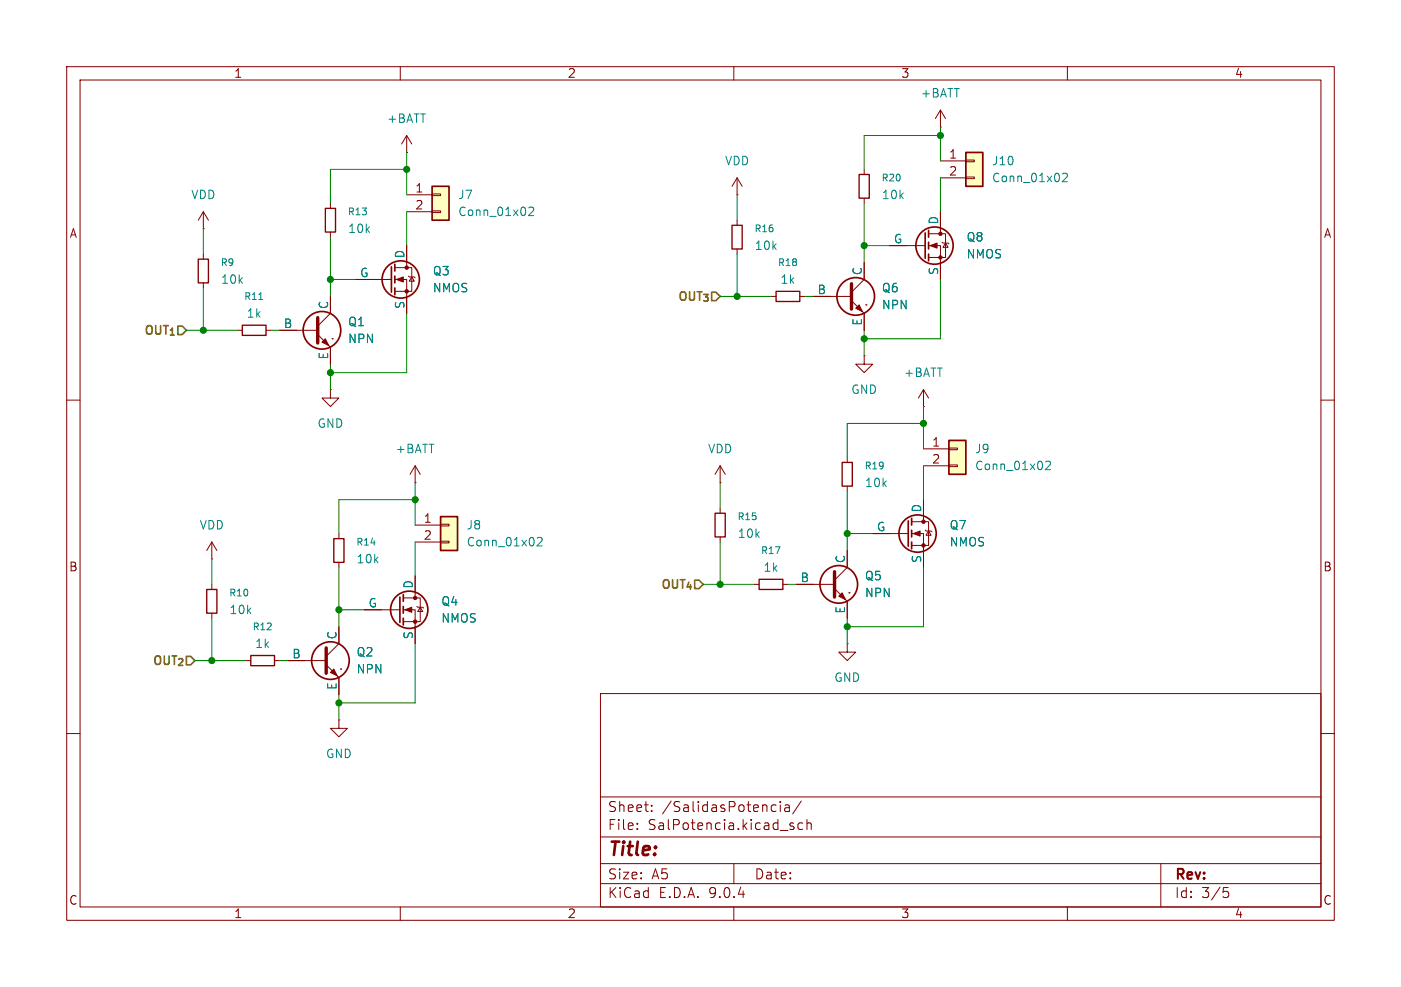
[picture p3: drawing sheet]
<svg xmlns="http://www.w3.org/2000/svg" width="210mm" height="148mm" viewBox="0 0 210 148" stroke-linecap="round" stroke-linejoin="round" font-family="sans-serif">
<g fill="none" stroke="#840000" stroke-width=".15">
<path d="M10 10h190v128h-190zM12 12h186v124h-186zM60 10v2M110 10v2M160 10v2M61 22.9h.1M61 20.3l-.8 1.3M61 20.3l.7 1.3M61 20.3v2.6M133.3 36.8h5.4M139.2 35.1h2.5v3.5h-2.5M139.2 36.8h1.8v5.1"/>
<path d="M141 31.8v3.3M141.2 36.3l.2 .1h.7l.1 .2M141.7 36.4l.4 .7h-.7zM10 60h2M198 60h2M119.4 87.6h5.7M125.1 88.3l1.9 1.9v2.5M127 96.5v1.3h1.3l-1.3 1.3-1.3-1.3h1.3M127 96.5h.1M127 82.6v2.5l-1.9 1.9M127.3 88.9h.1M10 110h2"/>
<path d="M90 104h108v32h-108zM90 119.5h108M198 110h2M60 136v2M90 132.5h108M90 129.5h108M90 125.5h108M95.5 124.2v.2M95.5 123.5v.1M97.7 121.5v.2M97.7 120.8v.1M110 136v2"/>
<path d="M110 129.5v3M115.9 120.7l.4 .1M116.3 121.6l-.4 .1M117 120.2v.1M117 120.7v1M117.7 120.8h.5l.1 .9M118.3 121l-.5 .1a.29 .29 0 0 0-.2 .3 .29 .29 0 0 0 .2 .3l.5-.1M118.6 123.9l.4 .1v.2l-.2 .2h-.3M118.6 123.4l.4 .1M120.1 120.1l-1.3 1.9M120.3 123.5l-.4-.1-.3 .3v.4l.1 .2h.6M121 123.5a.37 .37 0 0 1 .6 .1v.8"/>
<path d="M121 122.9v1.5M160 136v2M174 129.5v6.5M183.4 133.1h.7M183.5 133.7h.4l.3 .2v.4l-.2 .2-.5 .1"/>
</g>
<path d="M125.1 85.7v3.8" fill="none" stroke="#840000" stroke-width=".51"/>
<g fill="none" stroke="#840000" stroke-width=".25">
<path d="M138.7 34.9v3.8M139.2 34.5v1.1M139.2 36.3v1M139.2 38.1v1"/>
<circle cx="140.1" cy="36.8" r="2.79"/>
<circle cx="125.7" cy="87.6" r="2.82"/>
</g>
<g fill="#840000" stroke="#840000" stroke-width=".15">
<path d="M125.7 89.4l.5-.5 .5 1z"/>
<path d="M139.4 36.8l1.1-.4v.8z"/>
<circle cx="141" cy="35.1" r=".25"/>
<circle cx="141" cy="38.6" r=".25"/>
</g>
<path d="M142.2 66h2.6v5.1h-2.6z" fill="#ffffc2"/>
<g fill="none" stroke="#840000" stroke-width=".25">
<path d="M59.2 39.6v1M58.7 40v3.8M59.2 41.4v1M59.2 43.2v1M142.2 66h2.6v5.1h-2.6zM59.9 89.5v3.8M60.5 89.2v1M60.5 90.9v1M60.5 92.7v1"/>
<circle cx="48.3" cy="49.5" r="2.82"/>
<circle cx="60.1" cy="41.9" r="2.79"/>
<circle cx="61.3" cy="91.4" r="2.79"/>
</g>
<g fill="none" stroke="#840000" stroke-width=".15">
<path d="M141 19.1h.1M141 16.5l-.8 1.3M141 16.5l.7 1.3M141 16.5v2.6M30.5 34.3h.1M30.5 31.8l-.8 1.2M30.5 31.8l.7 1.2M30.5 31.8v2.5M30.5 38.1v.8M49.5 30.5v.7M49.5 34.8v.8M61 36.8v3.3"/>
<path d="M129.5 25.4v.8M129.5 29.7v.8M30.5 42.4v.8M35.6 49.5h.7M39.9 49.5h.7M41.9 49.5h5.7M47.6 50.2l1.9 1.9v2.5M49.5 58.4v1.3h1.3l-1.3 1.3-1.2-1.3h1.2M49.5 58.4h.1M49.5 44.5v2.5l-1.9 1.9M49.8 50.8h.1M53.3 41.9h5.4"/>
<path d="M59.2 40.1h2.5v3.6h-2.5M59.2 41.9h1.8v5.1M61.2 41.4l.1 .1h.8l.1 .2M61.7 41.5l.4 .7h-.8zM129.5 53.3v1.3h1.3l-1.3 1.3-1.2-1.3h1.2M129.5 53.3h.1M62.2 72.4h.1M62.2 69.9l-.7 1.2M62.2 69.9l.8 1.2M62.2 69.9v2.5M138.4 67.3h3.8M138.4 69.9h3.8"/>
<path d="M142.2 67.2h1.3v.2h-1.3zM142.2 69.7h1.3v.3h-1.3zM50.8 80v.8M50.8 84.3v.8M54.6 91.4h5.3M60.5 89.7h2.5v3.5h-2.5M60.5 91.4h1.7v5.1M62.2 86.4v3.3M62.5 90.9l.1 .2h.8l.1 .1M63 91.1l.4 .6h-.8z"/>
</g>
<path d="M38.8 44.9h.6M156.7 69.3l.5-.1 .2 .1 .1 .2-.8 .9h.8" fill="none" stroke="#008484" stroke-width=".15"/>
<path d="M29.7 38.9h1.5v3.5h-1.5zM48.8 31.2h1.5v3.6h-1.5zM128.8 26.2h1.5v3.5h-1.5zM36.3 48.8h3.6v1.5h-3.6zM50 80.8h1.6v3.5h-1.6z" fill="none" stroke="#840000" stroke-width=".2"/>
<g fill="#840000" stroke="#840000" stroke-width=".15">
<path d="M60.7 91.4l1-.3v.7z"/>
<path d="M59.4 41.9l1.1-.4v.8z"/>
<path d="M48.3 51.3l.5-.5 .5 1z"/>
<circle cx="62.2" cy="89.7" r=".25"/>
<circle cx="62.2" cy="93.2" r=".25"/>
<circle cx="61" cy="40.1" r=".25"/>
<circle cx="61" cy="43.7" r=".25"/>
</g>
<path d="M47.6 47.6v3.8" fill="none" stroke="#840000" stroke-width=".51"/>
<path d="M64.8 27.9h2.5v5.1h-2.5z" fill="#ffffc2"/>
<path d="M64.8 27.9h2.5v5.1h-2.5z" fill="none" stroke="#840000" stroke-width=".25"/>
<path d="M61 29.2h3.8M61 31.8h3.8M64.8 29.1h1.2v.2h-1.2zM64.8 31.6h1.2v.3h-1.2zM110.5 29.2h.1M110.5 26.7l-.8 1.2M110.5 26.7l.8 1.2M110.5 26.7v2.5M31.7 83.8h.1M31.7 81.3l-.7 1.3M31.7 81.3l.8 1.3M31.7 81.3v2.5" fill="none" stroke="#840000" stroke-width=".15"/>
<path d="M79.3 31.2l.5-.1 .1 .1 .1 .2-.8 .9h.8" fill="none" stroke="#008484" stroke-width=".15"/>
<path d="M66 77.5h2.6v5.1h-2.6z" fill="#ffffc2"/>
<g fill="none" stroke="#840000" stroke-width=".25">
<path d="M66 77.5h2.6v5.1h-2.6zM136.1 78.1v3.8M136.7 77.7v1M136.7 79.5v1M136.7 81.3v1"/>
<circle cx="137.5" cy="80" r="2.79"/>
</g>
<g fill="none" stroke="#840000" stroke-width=".15">
<path d="M110.5 33v.8M110.5 37.3v.8M115.6 44.5h.7M119.9 44.5h.7M138.4 58.4v2.6M138.4 58.4l-.7 1.3M138.4 58.4l.8 1.3M62.2 78.7h3.8M66 78.6h1.3v.3h-1.3zM127 68.6v.7M127 72.9v.8M136.7 78.2h2.5v3.6h-2.5"/>
<path d="M138.4 61h.1M138.4 74.9v3.3M138.7 79.5l.1 .1h.8l.1 .2M139.2 79.6l.4 .7h-.8zM36.8 99.1h.8M41.1 99.1h.8M62.2 81.3h3.8M66 81.2h1.3v.2h-1.3zM113 87.6h.8M117.3 87.6h.8M130.8 80h5.3M136.7 80h1.7v5.1"/>
</g>
<path d="M80.5 80.7l.5-.1 .2 .1 .1 .3-.8 .9h.8" fill="none" stroke="#008484" stroke-width=".15"/>
<path d="M109.7 33.8h1.6v3.5h-1.6zM116.3 43.7h3.6v1.5h-3.6zM126.2 69.3h1.6v3.6h-1.6zM37.6 98.3h3.5v1.5h-3.5zM113.8 86.9h3.5v1.5h-3.5z" fill="none" stroke="#840000" stroke-width=".2"/>
<g fill="#840000" stroke="#840000" stroke-width=".15">
<path d="M136.9 80l1-.4v.8z"/>
<circle cx="138.4" cy="78.2" r=".25"/>
<circle cx="138.4" cy="81.8" r=".25"/>
</g>
<path d="M144.8 22.9h2.5v5h-2.5z" fill="#ffffc2"/>
<g fill="none" stroke="#840000" stroke-width=".25">
<path d="M144.8 22.9h2.5v5h-2.5z"/>
<circle cx="128.3" cy="44.4" r="2.82"/>
<circle cx="49.5" cy="99.1" r="2.82"/>
</g>
<g fill="none" stroke="#840000" stroke-width=".15">
<path d="M61 36.8v2.6M129.5 39.4v2.5l-1.9 1.9M133.3 36.8h2.6M141 24.1h3.8M141 26.7h3.8M141 31.8v2.5M141 39.4v2.5M144.8 24h1.2v.3h-1.2zM144.8 26.5h1.2v.3h-1.2zM41.9 49.5h2.5M49.5 44.5v2.5M49.5 52.1v2.5"/>
<path d="M53.3 41.9h2.6M61 44.5v2.5M121.9 44.5h5.7M127.6 45.1l1.9 1.9v2.5M129.8 45.7h.1M107.9 72.4h.1M107.9 69.9l-.7 1.2M107.9 69.9l.8 1.2M107.9 69.9v2.5M107.9 76.2v.8M138.4 74.9v2.6M31.7 87.6v.8"/>
<path d="M31.7 91.9v.8M43.2 99.1h5.7M48.9 99.7l1.9 1.9v2.5M50.8 94v2.5l-1.9 1.9M54.6 91.4h2.5M62.2 86.4v2.5M62.2 94v2.5M107.9 80.5v.8M119.4 87.6h2.5M127 82.6v2.5M127 90.2v2.5M130.8 80h2.5"/>
<path d="M138.4 82.6v2.5M50.8 108v1.2h1.3l-1.3 1.3-1.3-1.3h1.3M50.8 108h.1M51.1 100.3h.1"/>
</g>
<path d="M159.3 26.1l.5-.1 .1 .1 .1 .2-.8 .9h.8" fill="none" stroke="#008484" stroke-width=".15"/>
<path d="M107.2 77h1.5v3.5h-1.5zM31 88.4h1.5v3.5h-1.5z" fill="none" stroke="#840000" stroke-width=".2"/>
<path d="M127.6 42.5v3.9M48.9 97.2v3.8" fill="none" stroke="#840000" stroke-width=".51"/>
<g fill="#840000" stroke="#840000" stroke-width=".15">
<path d="M128.3 46.2l.5-.5 .5 1z"/>
<path d="M49.5 100.8l.5-.5 .5 1z"/>
</g>
<g fill="none" stroke="#008400" stroke-width=".15">
<path d="M141 19.1v5M30.5 34.3v3.8M49.5 35.6v8.9M61 22.9v6.3M61 31.8v5M61 25.4h-11.5v5.1M110.5 29.2v3.8M110.5 38.1v6.4M129.5 30.5v8.9M129.5 36.8h3.8M141 20.3h-11.5v5.1M141 26.7v5.1"/>
<path d="M27.9 49.5h7.7M30.5 43.2v6.3M40.6 49.5h1.3M49.5 54.6v3.8M49.5 41.9h3.8M61 47v8.9h-11.5M107.9 44.5h7.7M120.6 44.5h1.3M129.5 49.5v3.8M141 41.9v8.9h-11.5M62.2 74.9h-11.4v5.1M62.2 72.4v6.3"/>
<path d="M107.9 72.4v3.8M127 73.7v8.9M138.4 61v6.3M138.4 69.9v5M138.4 63.5h-11.4v5.1M29.2 99.1h7.6M31.7 83.8v3.8M31.7 92.7v6.4M41.9 99.1h1.3M50.8 85.1v8.9M50.8 91.4h3.8M62.2 81.3v5.1"/>
<path d="M62.2 96.5v8.9h-11.4M105.4 87.6h7.6M107.9 81.3v6.3M118.1 87.6h1.3M127 92.7v3.8M127 80h3.8M138.4 85.1v8.9h-11.4M50.8 104.1v3.9"/>
</g>
<g fill="#008400" stroke="#008400" stroke-width=".15">
<circle cx="127" cy="94" r=".46"/>
<circle cx="107.9" cy="87.6" r=".46"/>
<circle cx="127" cy="80" r=".46"/>
<circle cx="138.4" cy="63.5" r=".46"/>
<circle cx="30.5" cy="49.5" r=".46"/>
<circle cx="61" cy="25.4" r=".46"/>
<circle cx="49.5" cy="55.9" r=".46"/>
<circle cx="49.5" cy="41.9" r=".46"/>
<circle cx="129.5" cy="36.8" r=".46"/>
<circle cx="129.5" cy="50.8" r=".46"/>
<circle cx="110.5" cy="44.5" r=".46"/>
<circle cx="141" cy="20.3" r=".46"/>
<circle cx="50.8" cy="91.4" r=".46"/>
<circle cx="50.8" cy="105.4" r=".46"/>
<circle cx="31.7" cy="99.1" r=".46"/>
<circle cx="62.2" cy="74.9" r=".46"/>
</g>
<text font-size="2.8" fill="#840000" x="91" y="128.9">Title:</text>
<g font-size="2.1" fill="#840000">
<text x="91" y="124.7">File:</text>
<text x="91" y="122">Sheet:</text>
<text x="97.1" y="124.7">SalPotencia.kicad_sch</text>
<text x="99.2" y="122">/SalidasPotencia/</text>
<text x="91" y="134.9">KiCad</text>
<text x="91" y="132.1">Size:</text>
<text x="97.7" y="132.1">A5</text>
<text x="98.7" y="134.9">E.D.A.</text>
<text x="106.3" y="134.9">9.0.4</text>
<text x="113" y="132.1">Date:</text>
<text x="176" y="132.3">Rev:</text>
<text x="176" y="134.9">Id:</text>
<text x="180.1" y="134.9">3/5</text>
</g>
<g font-size="1.8" fill="#840000">
<text x="35" y="11.9">1</text>
<text x="85" y="11.9">2</text>
<text x="135" y="11.9">3</text>
<text x="185" y="11.9">4</text>
<text x="142.2" y="23.9">1</text>
<text x="62.2" y="29">1</text>
<text x="142.2" y="26.4">2</text>
<text x="10.3" y="35.9">A</text>
<text x="62.2" y="31.5">2</text>
<text x="198.4" y="35.9">A</text>
<text x="139.6" y="67.1">1</text>
<text x="139.6" y="69.6">2</text>
<text x="63.4" y="78.5">1</text>
<text x="63.4" y="81">2</text>
<text x="10.3" y="85.9">B</text>
<text x="198.3" y="85.9">B</text>
<text x="10.3" y="135.9">C</text>
<text x="35" y="137.9">1</text>
<text x="85" y="137.9">2</text>
<text x="135" y="137.9">3</text>
<text x="185" y="137.9">4</text>
<text x="198.3" y="135.9">C</text>
</g>
<g font-size="1.8" fill="#008484">
<text x="137.9" y="14.8">+BATT</text>
<text x="57.9" y="18.6">+BATT</text>
<text x="108.6" y="25">VDD</text>
<text x="148.6" y="27.5">Conn_01x02</text>
<text x="148.6" y="25">J10</text>
<text x="28.6" y="30.1">VDD</text>
<text x="52.1" y="35.2">10k</text>
<text x="68.6" y="30.1">J7</text>
<text x="68.6" y="32.6">Conn_01x02</text>
<text x="132.1" y="30.1">10k</text>
<text x="140.7" y="33.8" transform="rotate(-90 140.7 33.8)">D</text>
<text x="53.9" y="41.7">G</text>
<text x="60.7" y="38.8" transform="rotate(-90 60.7 38.8)">D</text>
<text x="64.8" y="41.5">Q3</text>
<text x="113" y="37.7">10k</text>
<text x="129.3" y="41.4" transform="rotate(-90 129.3 41.4)">C</text>
<text x="133.9" y="36.6">G</text>
<text x="140.7" y="41.3" transform="rotate(-90 140.7 41.3)">S</text>
<text x="144.8" y="39">NMOS</text>
<text x="144.8" y="36.4">Q8</text>
<text x="33" y="42.8">10k</text>
<text x="36.9" y="47.9">1k</text>
<text x="49.3" y="46.5" transform="rotate(-90 49.3 46.5)">C</text>
<text x="60.7" y="46.4" transform="rotate(-90 60.7 46.4)">S</text>
<text x="64.8" y="44">NMOS</text>
<text x="116.9" y="42.8">1k</text>
<text x="122.5" y="44.2">B</text>
<text x="132.1" y="44">Q6</text>
<text x="132.1" y="46.6">NPN</text>
<text x="42.4" y="49.3">B</text>
<text x="52.1" y="49.1">Q1</text>
<text x="52.1" y="51.7">NPN</text>
<text x="129.3" y="48.9" transform="rotate(-90 129.3 48.9)">E</text>
<text x="49.3" y="54" transform="rotate(-90 49.3 54)">E</text>
<text x="127.5" y="59.3">GND</text>
<text x="135.4" y="56.7">+BATT</text>
<text x="47.5" y="64.4">GND</text>
<text x="59.2" y="68.2">+BATT</text>
<text x="106" y="68.2">VDD</text>
<text x="146.1" y="68.2">J9</text>
<text x="146.1" y="70.7">Conn_01x02</text>
<text x="129.5" y="73.3">10k</text>
<text x="138.2" y="76.9" transform="rotate(-90 138.2 76.9)">D</text>
<text x="29.8" y="79.6">VDD</text>
<text x="69.9" y="79.6">J8</text>
<text x="69.9" y="82.1">Conn_01x02</text>
<text x="110.5" y="80.9">10k</text>
<text x="131.3" y="79.8">G</text>
<text x="142.2" y="82.1">NMOS</text>
<text x="142.2" y="79.6">Q7</text>
<text x="53.3" y="84.7">10k</text>
<text x="62" y="88.4" transform="rotate(-90 62 88.4)">D</text>
<text x="114.3" y="86">1k</text>
<text x="119.9" y="87.4">B</text>
<text x="126.7" y="84.6" transform="rotate(-90 126.7 84.6)">C</text>
<text x="129.5" y="87.2">Q5</text>
<text x="129.5" y="89.8">NPN</text>
<text x="138.2" y="84.5" transform="rotate(-90 138.2 84.5)">S</text>
<text x="34.3" y="92.3">10k</text>
<text x="50.5" y="96" transform="rotate(-90 50.5 96)">C</text>
<text x="55.1" y="91.2">G</text>
<text x="62" y="96" transform="rotate(-90 62 96)">S</text>
<text x="66" y="93.6">NMOS</text>
<text x="66" y="91">Q4</text>
<text x="126.7" y="92.1" transform="rotate(-90 126.7 92.1)">E</text>
<text x="38.1" y="97.4">1k</text>
<text x="43.7" y="98.8">B</text>
<text x="53.3" y="98.7">Q2</text>
<text x="53.3" y="101.2">NPN</text>
<text x="50.5" y="103.5" transform="rotate(-90 50.5 103.5)">E</text>
<text x="125" y="102.5">GND</text>
<text x="48.8" y="113.9">GND</text>
</g>
<g font-size="1.8" fill="#848400">
<text x="101.3" y="45.5">OUT_{3}</text>
<text x="21.3" y="50.5">OUT_{1}</text>
<text x="98.8" y="88.6">OUT_{4}</text>
<text x="22.6" y="100.1">OUT_{2}</text>
</g>
<g font-size="1.4" fill="#008484">
<text x="132" y="27.4">R20</text>
<text x="52" y="32.5">R13</text>
<text x="113" y="35">R16</text>
<text x="33" y="40.1">R9</text>
<text x="116.5" y="40.1">R18</text>
<text x="36.5" y="45.2">R11</text>
<text x="129.5" y="70.6">R19</text>
<text x="53.3" y="82">R14</text>
<text x="110.5" y="78.2">R15</text>
<text x="114" y="83.3">R17</text>
<text x="34.3" y="89.6">R10</text>
<text x="37.8" y="94.7">R12</text>
</g>
</svg>
